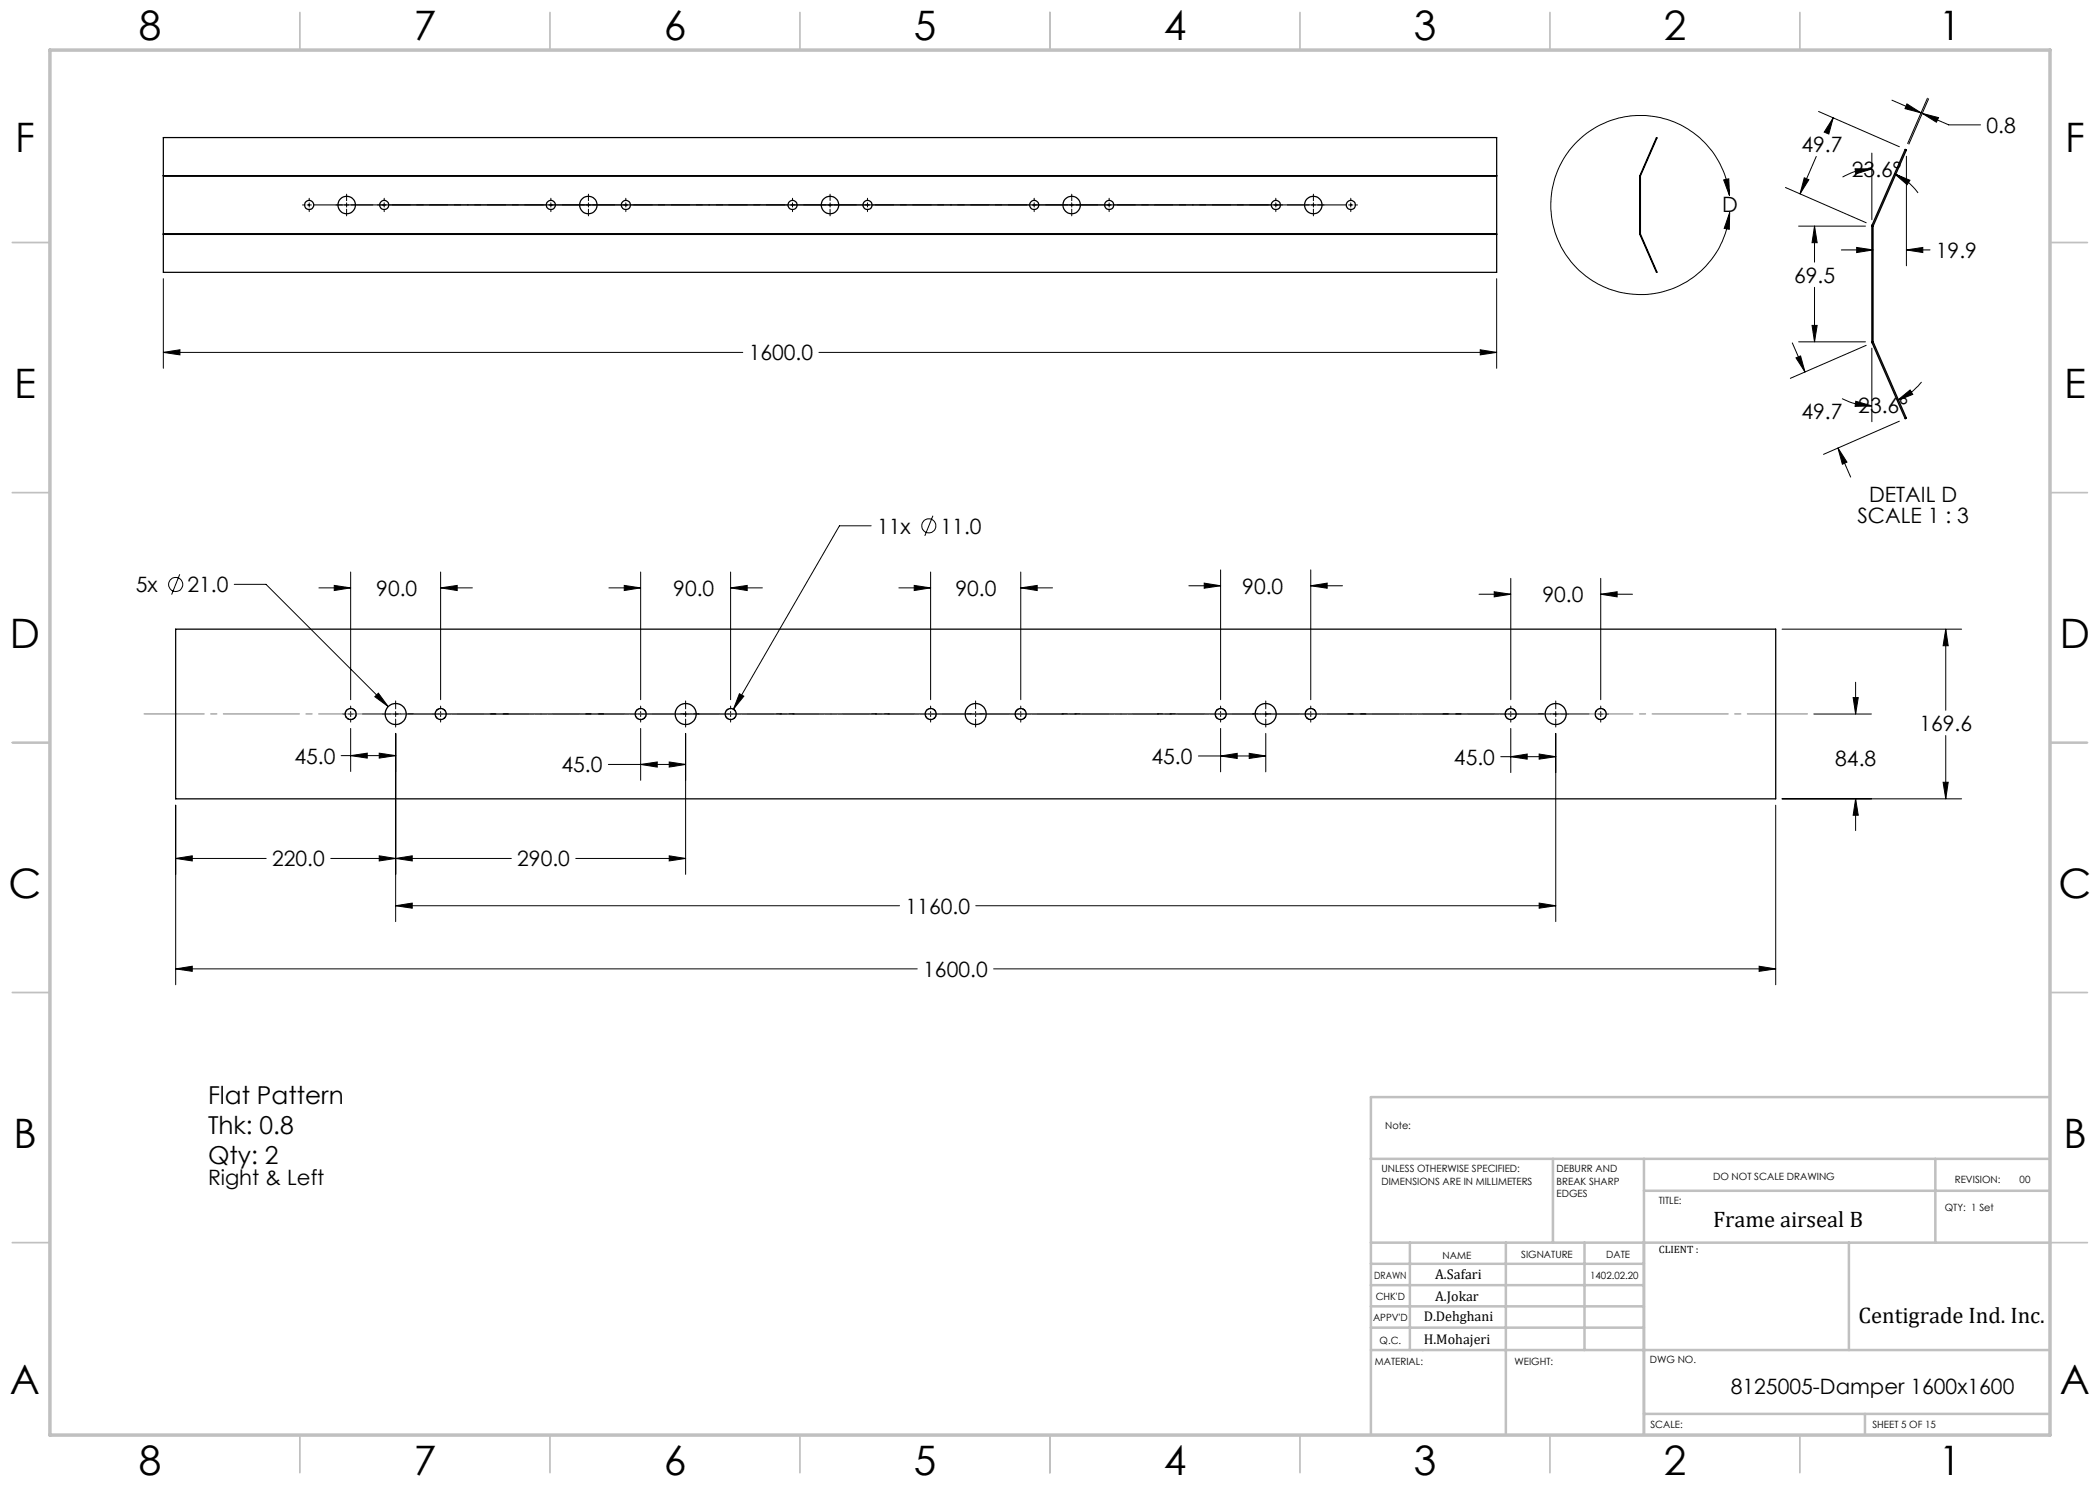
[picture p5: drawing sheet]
<svg xmlns="http://www.w3.org/2000/svg" width="420mm" height="297mm" viewBox="0 0 420 297" stroke-linecap="round" stroke-linejoin="round" font-family="sans-serif">
<g fill="none" stroke="#000" stroke-width=".2">
<path d="M385.5 19.6l-4 9.1M385.7 19.8l-3.9 9M61.8 39.6v.5M69.3 38.8v1.3M76.8 39.6v.5M110.2 39.6v.5M117.7 38.8v1.3M125.2 39.6v.5M158.5 39.6v.5M166 38.8v1.3M173.5 39.6v.5M206.8 39.6v.5"/>
<path d="M214.3 38.8v1.3M221.8 39.6v.5M255.2 39.6v.5M262.7 38.8v1.3M270.2 39.6v.5M344.7 36l1.1-.2 .1 3.3zM345.9 39.1a17.9 17.9 0 0 0-27.4-13.2 17.9 17.9 0 0 0 .3 30.4 17.9 17.9 0 0 0 27.1-13.8M357.1 37.5l16.1 7.1M360.9 35.6l.9 .3-1.8 2.9zM363.3 31.3l-3.3 7.5M363.7 22.3l16.2 7M366.6 23.6l-.8 3.2-1-.4z"/>
<path d="M366.6 23.6l-1.1 2.6M371 33.8h3.4l-3.2 1zM374.4 33.8a11.7 11.7 0 0 0-5.9 1.6M374.4 30.6v13.4M378.4 20l5.8 2.6M378.9 34.7l3.1 1.4-.6 .8zM378.9 34.7a11.4 11.4 0 0 1 4.7 3.9M381.3 31.3v21.9M381.4 20.8l2.8 1.8-3.2-.9zM384.5 22.7l3.2 .8-.4 .9zM384.5 22.7l5.2 2.3h6.4M32.7 55.7v18"/>
<path d="M60.5 41h.5M61.4 41h.9M61.8 40.6v.8M61.8 41.8v.5M67.2 41h1.3M68.9 41h.8M69.3 40.6v.8M69.3 41.8v1.4M75.5 41h.5M76.4 41h.9M76.8 40.6v.8M76.8 41.8v.5"/>
<path d="M109.7 41h.9M110.2 40.6v.8M110.2 41.8v.5M117.3 41h.8M117.7 40.6v.8M117.7 41.8v1.4M124.7 41h.9M125.2 40.6v.8M125.2 41.8v.5M158.1 41h.8M158.5 40.6v.8M158.5 41.8v.5"/>
<path d="M165.6 41h.8M166 40.6v.8M166 41.8v1.4M173.1 41h.8M173.5 40.6v.8M173.5 41.8v.5M206.4 41h.9M206.8 40.6v.8M206.8 41.8v.5M213.9 41h.9M214.3 40.6v.8M214.3 41.8v1.4"/>
<path d="M221.4 41h.8M221.8 40.6v.8M221.8 41.8v.5M254.7 41h.9M255.2 40.6v.8M255.2 41.8v.5M256 41h.5M262.3 41h.8M262.7 40.6v.8M262.7 41.8v1.4M263.5 41h1.3M269.7 41h.9"/>
<path d="M270.2 40.6v.8M270.2 41.8v.5M271 41h.5M299.3 55.7v18M345.9 42.5v3.4l-1.1-.2zM359.7 45.2h13.4M362.9 45.2l.5 3.3h-1zM362.9 45.2v7.2M362.9 57.5v10.9M368.3 50h6.3M371.3 49.5l3.3 .5-3.3 .5zM381.3 50l3.3-.5v1z"/>
<path d="M381.3 50h4.7M32.7 70.5l3.3-.5v1zM32.7 70.5h115.9M163.8 70.5h135.5M296.1 70l3.2 .5-3.2 .5zM358.5 68.6l2.5 5.8M359.2 71.6l.9-.4 .9 3.2zM359.7 68.4h13.4M362.4 65.1h1l-.5 3.3zM368.4 79.7a12.5 12.5 0 0 0 6 1.5M373.2 69.1l-15.1 6.6M374.4 69.6v14.7"/>
<path d="M384.3 76.4a12.9 12.9 0 0 1-4.9 3.7M367.6 89.6l1.8 2.8-.9 .4zM367.6 89.6l2.5 5.8M371.2 80.3l3.2 .9-3.4 .1zM379.4 80.1l2.6-2.1 .6 .9zM379.9 84.2l-15.2 6.7M35.9 114.9l-1.6 4M46.8 116.9h6.4l24.4 24.4M63.8 117.6h6.3M66.9 117.1l3.2 .5-3.2 .5zM70.1 114.4v25.5M88.1 117.6l3.3-.5v1z"/>
<path d="M88.1 114.4v25.5M88.1 117.6h6.4M121.8 117.6h6.3M124.8 117.1l3.3 .5-3.3 .5zM128.1 114.4v25.5M146.1 117.6l3.3-.5v1zM146.1 114.4v25.5M146.1 117.6h6.4M174.2 105.2h-6.3l-21.2 36.6M179.8 117.6h6.3M182.8 117.1l3.3 .5-3.3 .5zM186.1 114.4v25.5"/>
<path d="M186.6 103.1l-1.6 4.1M204.2 117.6l3.2-.5v1zM204.2 114.4v25.5M204.2 117.6h6.3M237.8 117.2h6.3M240.8 116.6l3.3 .6-3.3 .4zM244.1 114v25.9M262.1 117.2l3.3-.6v1zM262.1 114v25.9M262.1 117.2h6.4M295.8 118.8h6.4M298.8 118.4l3.4 .4-3.4 .6z"/>
<path d="M302.2 115.7v24.2M320.1 118.8l3.3-.4v1zM320.1 115.7v24.2M320.1 118.8h6.4M75 139.3l.7-.7 1.9 2.7zM147.9 138.7l.9 .5-2.1 2.6zM356.4 125.8h35.9M370.6 139.5h1.1l-.6 3.3zM371.1 136.5v6.3M389.1 125.8l.5 3.3h-1zM389.1 125.8v16.3M68.2 151.1h10.9"/>
<path d="M68.5 142.8h.6M69.6 142.8h1.1M70.1 141.2v.6M70.1 142.3v1M70.1 143.8v.6M70.1 151.1l3.3-.5v1zM70.1 145.7v8.6M75.8 150.6l3.3 .5-3.3 .5zM76.5 142.8h1.6M78.6 142.8h1.1M79.1 140.2v1.6M79.1 142.3v1"/>
<path d="M79.1 143.8v1.6M79.1 146.7v37.6M86.5 142.8h.6M87.6 142.8h1.1M88.1 141.2v.6M88.1 142.3v1M88.1 143.8v.6M121.7 152.9h15.4M127.6 142.8h1.1M128.1 141.2v.6M128.1 142.3v1M128.1 143.8v.6"/>
<path d="M128.1 152.9l3.3-.5v1zM128.1 145.7v10.4M133.8 152.4l3.3 .5-3.3 .5zM136.6 142.8h1.1M137.1 140.2v1.6M137.1 142.3v1M137.1 143.8v1.6M137.1 146.7v28.2M145.6 142.8h1M146.1 141.2v.6M146.1 142.3v1M146.1 143.8v.6"/>
<path d="M185.6 142.8h1.1M186.1 141.2v.6M186.1 142.3v1M186.1 143.8v.6M194.6 142.8h1.1M195.1 140.2v1.6M195.1 142.3v1M195.1 143.8v1.6M203.6 142.8h1M204.2 141.2v.6M204.2 142.3v1M204.2 143.8v.6"/>
<path d="M239.7 151.2h13.5M243.6 142.8h1.1M244.1 141.2v.6M244.1 142.3v1M244.1 143.8v.6M244.1 151.2l3.3-.5v1zM244.1 145.7v8.7M249.8 150.7l3.4 .5-3.4 .5zM252.6 142.8h1M253.2 140.2v1.6M253.2 142.3v1M253.2 143.8v1.6"/>
<path d="M253.2 146.7v7.7M261.6 142.8h1M262.1 141.2v.6M262.1 142.3v1M262.1 143.8v.6M300.1 151.3h11.1M301.6 142.8h1M302.2 141.2v.6M302.2 142.3v1M302.2 143.8v.6M302.2 151.3l3.2-.5v1zM302.2 145.7v8.8"/>
<path d="M303.1 142.8h.6M307.8 150.8l3.4 .5-3.4 .5zM310.6 142.8h1M311.1 140.2v1.6M311.1 142.3v1M311.1 143.8v1.6M311.2 146.7v37.6M312.1 142.8h1.7M319.6 142.8h1M320.1 141.2v.6M320.1 142.3v1M320.1 143.8v.6"/>
<path d="M321.2 142.8h.5M356.4 159.8h35.9M362.8 142.8h11.5M371.1 159.8l.6 3.3h-1.1zM371.1 159.8v6.3M388.6 156.5h1l-.5 3.3zM389.1 147.1v12.7M35.1 171.7l3.4-.5v1zM35.1 161v36M35.1 171.7h18.1M66.1 171.7h36.2M75.8 171.2l3.3 .5-3.3 .5z"/>
<path d="M79.1 171.7l3.3-.5v1zM115.1 171.7h22M133.8 171.2l3.3 .5-3.3 .5zM355.1 161v36M35.1 193.8l3.4-.6v1.1zM35.1 193.8h148.3M79.1 181.1l3.3-.5v1zM79.1 181.1h100.8M195.2 181.1h116M198.7 193.8h156.4M307.8 180.6l3.4 .5-3.4 .5zM351.8 193.2l3.3 .6-3.3 .5z"/>
<circle cx="35.1" cy="116.9" r="1.42"/>
<circle cx="185.8" cy="105.2" r="1.41"/>
</g>
<path d="M109.3 41h-46.6M116.8 41h-46.6M124.3 41h-46.6M157.7 41h-46.7M165.2 41h-46.7M172.7 41h-46.7M206 41h-46.6M213.5 41h-46.6M221 41h-46.6M254.3 41h-46.6M261.8 41h-46.6M269.3 41h-46.6" fill="none" stroke="#000" stroke-width=".2" stroke-dasharray="15.2 1.3 1.3 1.3" stroke-dashoffset="3.3"/>
<path d="M127.1 142.8h-55.9M136.1 142.8h-55.9M145.1 142.8h-55.9M185.1 142.8h-55.9M194.1 142.8h-55.9M203.1 142.8h-55.9M243.1 142.8h-55.9M252.1 142.8h-55.9M261.1 142.8h-55.9M301.1 142.8h-55.9M310.1 142.8h-55.9M319.1 142.8h-55.9" fill="none" stroke="#000" stroke-width=".2" stroke-dasharray="15.2 1.3 1.3 1.3" stroke-dashoffset="-1.3"/>
<path d="M28.8 142.8h332.7" fill="none" stroke="#808080" stroke-width=".2" stroke-dasharray="15.2 1.3 1.3 1.3" stroke-dashoffset="3.2"/>
<g fill="none" stroke="#c0c0c0" stroke-width=".35">
<path d="M60 2.5v7.5M110 2.5v7.5M160 2.5v7.5M210 2.5v7.5M260 2.5v7.5M310 2.5v7.5M360 2.5v7.5M2.5 48.5h7.5M410 48.5h7.5M2.5 98.5h7.5M410 98.5h7.5M2.5 148.5h7.5"/>
<path d="M410 148.5h7.5M2.5 198.5h7.5M410 198.5h7.5M2.5 248.5h7.5M410 248.5h7.5M60 287v7.5M110 287v7.5M160 287v7.5M210 287v7.5M260 287v7.5M310 287v7.5M360 287v7.5"/>
</g>
<g fill="none" stroke="#c0c0c0" stroke-width=".5">
<path d="M410 219.4h-135.8v67.4M274.2 231.8h135.8M310.6 231.8v16.7M328.8 231.8v55.2M328.8 238.2h81.2M387.1 231.8v16.7M274.2 248.5h135.8M274.2 257h54.6M274.2 252.8h54.6M282 248.5v21.5M301.2 248.5v38.3M316.9 248.5v21.5"/>
<path d="M369.8 248.5v21.5M274.2 265.5h54.6M274.2 261.3h54.6M274.2 270h135.8M328.8 282.8h81.2M373 282.8v4.2"/>
</g>
<path d="M10 10h400v277h-400z" fill="none" stroke="#c0c0c0" stroke-width=".7"/>
<g fill="#000">
<path d="M344.7 36l1.1-.2 .1 3.3zM345.9 42.5v3.4l-1.1-.2z"/>
<path d="M32.7 70.5l3.3-.5v1zM296.1 70l3.2 .5-3.2 .5zM384.5 22.7l3.2 .8-.4 .9zM381.4 20.8l2.8 1.8-3.2-.9zM366.6 23.6l-.8 3.2-1-.4zM360.9 35.6l.9 .3-1.8 2.9zM362.9 45.2l.5 3.3h-1zM362.4 65.1h1l-.5 3.3zM359.2 71.6l.9-.4 .9 3.2zM367.6 89.6l1.8 2.8-.9 .4zM381.3 50l3.3-.5v1zM371.3 49.5l3.3 .5-3.3 .5zM378.9 34.7l3.1 1.4-.6 .8zM371 33.8h3.4l-3.2 1zM371.2 80.3l3.2 .9-3.4 .1zM379.4 80.1l2.6-2.1 .6 .9zM35.1 193.8l3.4-.6v1.1zM351.8 193.2l3.3 .6-3.3 .5zM35.1 171.7l3.4-.5v1zM75.8 171.2l3.3 .5-3.3 .5zM79.1 171.7l3.3-.5v1zM133.8 171.2l3.3 .5-3.3 .5zM79.1 181.1l3.3-.5v1zM307.8 180.6l3.4 .5-3.4 .5zM75 139.3l2.6 2-1.9-2.7zM147.9 138.7l-1.2 3.1 2.1-2.6zM371.1 159.8l.6 3.3h-1.1zM370.6 139.5h1.1l-.6 3.3zM389.1 125.8l.5 3.3h-1zM388.6 156.5h1l-.5 3.3zM66.9 117.1l3.2 .5-3.2 .5zM88.1 117.6l3.3-.5v1zM70.1 151.1l3.3-.5v1zM75.8 150.6l3.3 .5-3.3 .5zM124.8 117.1l3.3 .5-3.3 .5zM146.1 117.6l3.3-.5v1zM133.8 152.4l3.3 .5-3.3 .5zM128.1 152.9l3.3-.5v1zM182.8 117.1l3.3 .5-3.3 .5zM204.2 117.6l3.2-.5v1zM262.1 117.2l3.3-.6v1zM240.8 116.6l3.3 .6-3.3 .4zM244.1 151.2l3.3-.5v1zM249.8 150.7l3.4 .5-3.4 .5zM298.8 118.4l3.4 .4-3.4 .6zM320.1 118.8l3.3-.4v1zM307.8 150.8l3.4 .5-3.4 .5zM302.2 151.3l3.2-.5v1z"/>
</g>
<g fill="none" stroke="#000" stroke-width=".25">
<path d="M32.7 35.1v.1M32.7 35.1v-7.6h266.6v7.6M32.7 35.2v11.6M32.7 35.2h266.6M32.7 35.1h266.6M299.3 35.1v.1M299.3 35.2v11.6M327.9 35.2h.2M327.9 35.2v11.6M328 35.1l-.1 .1M328 35.1l3.3-7.6 .1 .1-3.3 7.6M328 35.1l.1 .1"/>
<path d="M328.1 35.2h.1M328.1 35.2v11.6M32.7 46.8v.1M32.7 46.9h266.6M32.7 46.8h266.6M32.7 46.9v7.6h266.6v-7.6M299.3 46.8v.1M327.9 46.8l.1 .1M327.9 46.8h.2M328.1 46.8l-.1 .1M328.1 46.8l3.3 7.6-.1 .1-3.3-7.6M374.4 45.2h.2"/>
<path d="M374.4 45.2v23.2M374.4 45v.2M374.4 45l6.6-15.1 .3 .1-6.7 15.2M374.4 45l.2 .2M374.6 45.2v23.2M374.6 45.2h.1M374.4 68.4v.1M374.4 68.4h.2M374.6 68.4h.1M374.6 68.4l-.2 .1M374.6 68.4l6.7 15.2-.3 .1-6.6-15.2M35.1 125.8h320v34h-320z"/>
<circle cx="61.8" cy="41" r=".92"/>
<circle cx="69.3" cy="41" r="1.74"/>
<circle cx="76.9" cy="41" r=".92"/>
<circle cx="110.2" cy="41" r=".92"/>
<circle cx="117.7" cy="41" r="1.74"/>
<circle cx="125.2" cy="41" r=".92"/>
<circle cx="158.5" cy="41" r=".92"/>
<circle cx="166" cy="41" r="1.74"/>
<circle cx="173.5" cy="41" r=".92"/>
<circle cx="206.9" cy="41" r=".92"/>
<circle cx="214.3" cy="41" r="1.74"/>
<circle cx="221.8" cy="41" r=".92"/>
<circle cx="255.2" cy="41" r=".92"/>
<circle cx="262.7" cy="41" r="1.74"/>
<circle cx="270.2" cy="41" r=".92"/>
<circle cx="70.1" cy="142.8" r="1.09"/>
<circle cx="79.1" cy="142.8" r="2.1"/>
<circle cx="88.1" cy="142.8" r="1.1"/>
<circle cx="128.1" cy="142.8" r="1.09"/>
<circle cx="137.1" cy="142.8" r="2.1"/>
<circle cx="146.1" cy="142.8" r="1.11"/>
<circle cx="186.1" cy="142.8" r="1.09"/>
<circle cx="195.1" cy="142.8" r="2.1"/>
<circle cx="204.2" cy="142.8" r="1.1"/>
<circle cx="244.1" cy="142.8" r="1.11"/>
<circle cx="253.1" cy="142.8" r="2.1"/>
<circle cx="262.1" cy="142.8" r="1.1"/>
<circle cx="302.2" cy="142.8" r="1.1"/>
<circle cx="311.1" cy="142.8" r="2.1"/>
<circle cx="320.1" cy="142.8" r="1.1"/>
</g>
<g font-size="8.1">
<text x="27.8" y="8">8</text>
<text x="82.8" y="8">7</text>
<text x="132.8" y="8">6</text>
<text x="182.8" y="8">5</text>
<text x="232.8" y="8">4</text>
<text x="282.8" y="8">3</text>
<text x="332.8" y="8">2</text>
<text x="387.8" y="8">1</text>
<text x="3" y="30.4">F</text>
<text x="413" y="30.4">F</text>
<text x="2.8" y="79.6">E</text>
<text x="412.8" y="79.6">E</text>
<text x="2" y="129.6">D</text>
<text x="412" y="129.6">D</text>
<text x="1.7" y="179.6">C</text>
<text x="411.7" y="179.6">C</text>
<text x="2.7" y="229.6">B</text>
<text x="412.7" y="229.6">B</text>
<text x="2" y="278.9">A</text>
<text x="412" y="278.9">A</text>
<text x="27.8" y="295">8</text>
<text x="82.8" y="295">7</text>
<text x="132.8" y="295">6</text>
<text x="182.8" y="295">5</text>
<text x="232.8" y="295">4</text>
<text x="282.8" y="295">3</text>
<text x="332.8" y="295">2</text>
<text x="387.8" y="295">1</text>
</g>
<g font-size="4.9">
<text x="41.6" y="220.9">Flat Pattern</text>
<text x="41.6" y="226.8">Thk: 0.8</text>
<text x="41.6" y="232.7">Qty: 2</text>
</g>
<g font-size="4.5">
<text x="342.6" y="245.3">Frame airseal B</text>
<text x="371.7" y="264.6">Centigrade Ind. Inc.</text>
</g>
<g font-size="4.2">
<text x="397.3" y="26.6">0.8</text>
<text x="360.3" y="30.4">49.7</text>
<text x="370.4" y="35.4">23.6°</text>
<text x="344.4" y="42.3">D</text>
<text x="387.2" y="51.6">19.9</text>
<text x="358.8" y="56.5">69.5</text>
<text x="149.7" y="72.1">1600.0</text>
<text x="360.3" y="83.7">49.7</text>
<text x="371.7" y="82.6">23.6°</text>
<text x="373.8" y="100.4">DETAIL D</text>
<text x="175.4" y="106.7">11x</text>
<text x="188.1" y="106.7">11.0</text>
<text x="371.5" y="104.6">SCALE 1 : 3</text>
<text x="27.1" y="118.4">5x</text>
<text x="37.5" y="118.4">21.0</text>
<text x="75.3" y="119.2">90.0</text>
<text x="134.7" y="119.2">90.0</text>
<text x="191.1" y="119.2">90.0</text>
<text x="248.5" y="118.7">90.0</text>
<text x="308.5" y="120.4">90.0</text>
<text x="383.9" y="146.2">169.6</text>
<text x="58.9" y="152.7">45.0</text>
<text x="112.3" y="154.5">45.0</text>
<text x="230.3" y="152.8">45.0</text>
<text x="290.8" y="152.9">45.0</text>
<text x="367.1" y="153.2">84.8</text>
<text x="54.4" y="173.3">220.0</text>
<text x="103.4" y="173.3">290.0</text>
<text x="181.1" y="182.7">1160.0</text>
<text x="184.6" y="195.3">1600.0</text>
<text x="41.6" y="237.1">Right &amp; Left</text>
<text x="346.2" y="278.8">8125005-Damper 1600x1600</text>
</g>
<g font-size="2.8">
<text x="287" y="255.9">A.Safari</text>
<text x="287" y="260.1">A.Jokar</text>
<text x="284.7" y="264.2">D.Dehghani</text>
<text x="284.7" y="268.7">H.Mohajeri</text>
</g>
<text font-size="2.1" x="331.8" y="250.7">CLIENT :</text>
<g font-size="2">
<text x="277" y="225.8">Note:</text>
<text x="276.3" y="234.5">UNLESS OTHERWISE SPECIFIED:</text>
<text x="276.3" y="237">DIMENSIONS ARE IN MILLIMETERS</text>
<text x="311.3" y="234.5">DEBURR AND</text>
<text x="311.3" y="237">BREAK SHARP</text>
<text x="311.3" y="239.5">EDGES</text>
<text x="342.6" y="236">DO NOT SCALE DRAWING</text>
<text x="391" y="236.6">REVISION:</text>
<text x="403.9" y="236.6">00</text>
<text x="331.8" y="240.8">TITLE:</text>
<text x="389" y="242.2">QTY: 1 Set</text>
<text x="288.5" y="251.7">NAME</text>
<text x="304.2" y="251.7">SIGNATURE</text>
<text x="321.2" y="251.7">DATE</text>
<text x="274.8" y="255.9">DRAWN</text>
<text x="318" y="255.9">1402.02.20</text>
<text x="275.1" y="260.1">CHK'D</text>
<text x="274.6" y="264.2">APPV'D</text>
<text x="275.9" y="268.7">Q.C.</text>
<text x="275" y="273">MATERIAL:</text>
<text x="302.9" y="273">WEIGHT:</text>
<text x="330" y="272.5">DWG NO.</text>
<text x="330.1" y="285.6">SCALE:</text>
<text x="374.5" y="285.6">SHEET 5 OF 15</text>
</g>
</svg>
